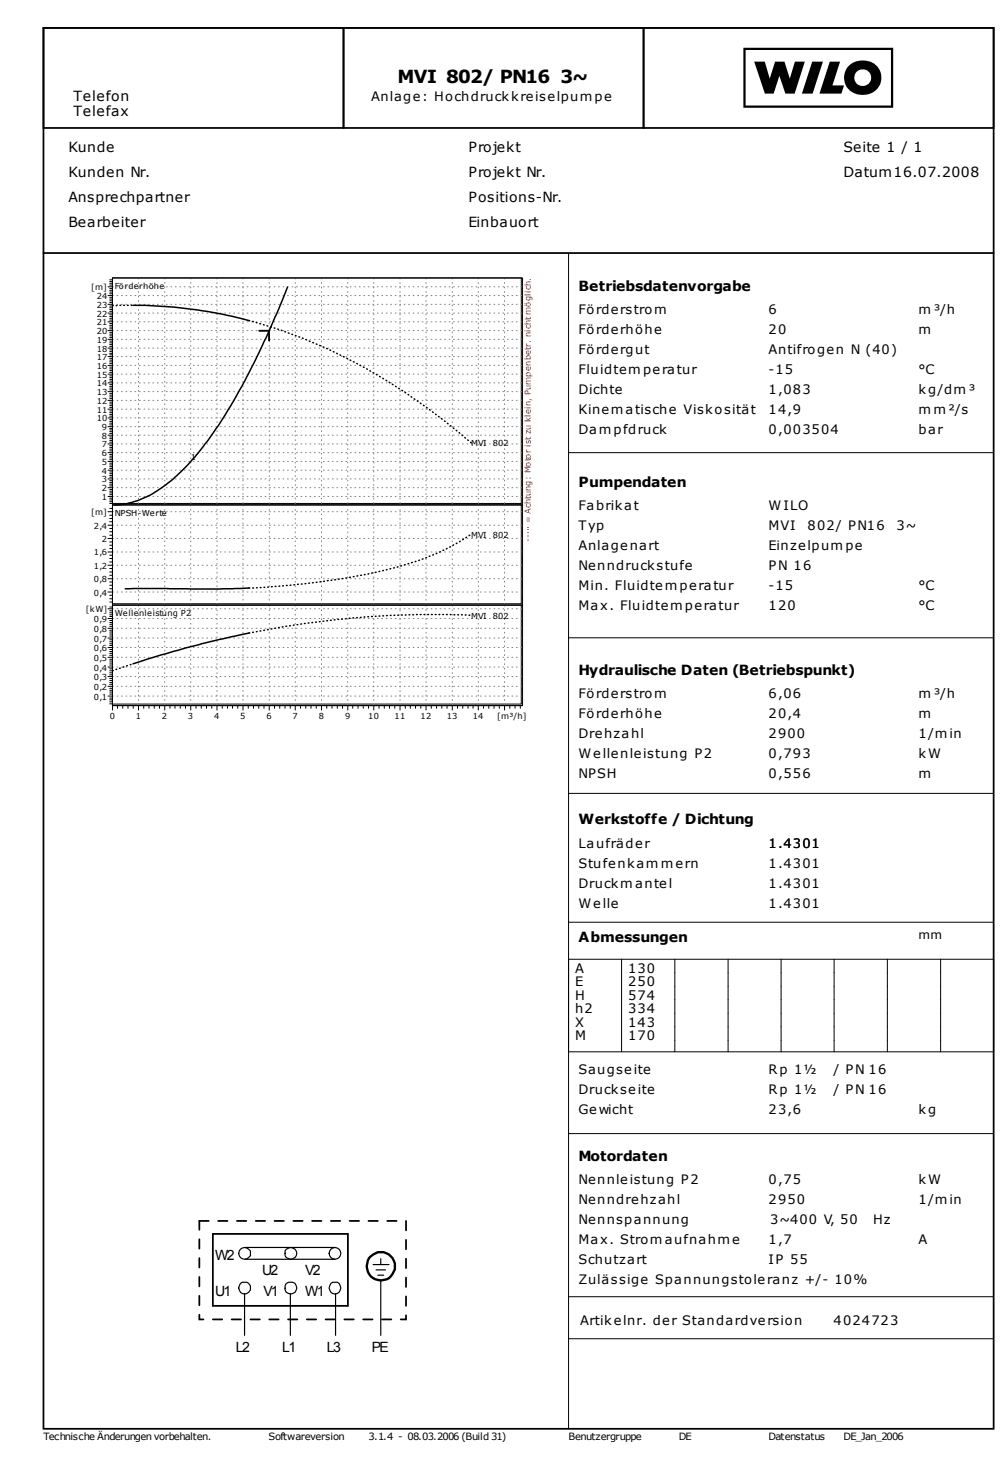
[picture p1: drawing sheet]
<svg xmlns="http://www.w3.org/2000/svg" width="198mm" height="289mm" viewBox="0 0 198 289" stroke-linecap="round" stroke-linejoin="round" font-family="sans-serif">
<path d="M8.5 49.7h186.8" fill="none" stroke="#000" stroke-width=".34"/>
<path d="M111.7 49.7v231" fill="none" stroke="#000" stroke-width=".2"/>
<path d="M22.1 54.6h80.4v44.3h-80.4z" fill-rule="evenodd" fill="#fff" stroke="#000" stroke-width=".2"/>
<g fill="none" stroke="#808080" stroke-width=".2" stroke-dasharray=".2 .7">
<path d="M22.1 54.6v44.6M22.1 59.8h80.6M22.1 58.1h80.6M22.1 56.3h80.6M27.2 54.6v44.6M32.4 54.6v44.6M37.5 54.6v44.6M42.6 54.6v44.6M47.8 54.6v44.6M52.9 54.6v44.6M58 54.6v44.6M63.2 54.6v44.6"/>
<path d="M68.3 54.6v44.6M73.5 54.6v44.6M78.6 54.6v44.6M83.7 54.6v44.6M88.9 54.6v44.6M94 54.6v44.6M99.2 54.6v44.6M22.1 78.7h80.6M22.1 76.9h80.6M22.1 75.2h80.6M22.1 73.5h80.6M22.1 71.8h80.6"/>
<path d="M22.1 70.1h80.6M22.1 68.4h80.6M22.1 66.7h80.6M22.1 64.9h80.6M22.1 63.2h80.6M22.1 61.5h80.6M22.1 97.5h80.6M22.1 95.8h80.6M22.1 94.1h80.6M22.1 92.4h80.6M22.1 90.6h80.6M22.1 88.9h80.6"/>
<path d="M22.1 87.2h80.6M22.1 85.5h80.6M22.1 83.8h80.6M22.1 82.1h80.6M22.1 80.4h80.6"/>
</g>
<path d="M22.1 54.6h80.6v44.6h-80.6z" fill="none" stroke="#000" stroke-width=".2"/>
<path d="M22.1 99.2h80.4v19.4h-80.4z" fill-rule="evenodd" fill="#fff" stroke="#000" stroke-width=".2"/>
<g fill="none" stroke="#808080" stroke-width=".2" stroke-dasharray=".2 .7">
<path d="M22.1 99.2v19.7M27.2 99.2v19.7M32.4 99.2v19.7M37.5 99.2v19.7M42.6 99.2v19.7M47.8 99.2v19.7M52.9 99.2v19.7M58 99.2v19.7M63.2 99.2v19.7M68.3 99.2v19.7M73.5 99.2v19.7M78.6 99.2v19.7"/>
<path d="M83.7 99.2v19.7M88.9 99.2v19.7M94 99.2v19.7M99.2 99.2v19.7M22.1 116.3h80.6M22.1 113.7h80.6M22.1 111h80.6M22.1 108.4h80.6M22.1 105.8h80.6M22.1 103.2h80.6M22.1 100.5h80.6"/>
</g>
<path d="M22.1 99.2h80.6v19.7h-80.6z" fill="none" stroke="#000" stroke-width=".2"/>
<path d="M22.1 118.9h80.4v19.4h-80.4z" fill-rule="evenodd" fill="#fff" stroke="#000" stroke-width=".2"/>
<g fill="none" stroke="#808080" stroke-width=".2" stroke-dasharray=".2 .7">
<path d="M22.1 118.9v19.7M22.1 119.6h80.6M27.2 118.9v19.7M32.4 118.9v19.7M37.5 118.9v19.7M42.6 118.9v19.7M47.8 118.9v19.7M52.9 118.9v19.7M58 118.9v19.7M63.2 118.9v19.7M68.3 118.9v19.7M73.5 118.9v19.7"/>
<path d="M78.6 118.9v19.7M83.7 118.9v19.7M88.9 118.9v19.7M94 118.9v19.7M99.2 118.9v19.7M22.1 136.7h80.6M22.1 134.8h80.6M22.1 132.9h80.6M22.1 131h80.6M22.1 129.1h80.6M22.1 127.2h80.6M22.1 125.3h80.6"/>
<path d="M22.1 123.4h80.6M22.1 121.5h80.6"/>
</g>
<g fill="none" stroke="#000" stroke-width=".2">
<path d="M21.2 59.8h.9M21.2 58.1h.9M21.2 56.3h.9M21.6 59.4h.5M21.6 59.1h.5M21.6 58.8h.5M21.6 58.4h.5M21.6 57.7h.5M21.6 57.4h.5M21.6 57h.5M21.6 56.7h.5M21.6 56h.5"/>
<path d="M21.6 55.7h.5M21.6 55.3h.5M21.6 55h.5M22.1 54.6v84.9M21.2 78.7h.9M21.2 76.9h.9M21.2 75.2h.9M21.2 73.5h.9M21.2 71.8h.9M21.2 70.1h.9M21.2 68.4h.9M21.2 66.7h.9"/>
<path d="M21.2 64.9h.9M21.2 63.2h.9M21.2 61.5h.9M21.6 79.7h.5M21.6 79.3h.5M21.6 79h.5M21.6 78.3h.5M21.6 78h.5M21.6 77.6h.5M21.6 77.3h.5M21.6 76.6h.5M21.6 76.2h.5"/>
<path d="M21.6 75.9h.5M21.6 75.6h.5M21.6 74.9h.5M21.6 74.5h.5M21.6 74.2h.5M21.6 73.8h.5M21.6 73.1h.5M21.6 72.8h.5M21.6 72.5h.5M21.6 72.1h.5M21.6 71.4h.5M21.6 71.1h.5"/>
<path d="M21.6 70.7h.5M21.6 70.4h.5M21.6 69.7h.5M21.6 69.4h.5M21.6 69.1h.5M21.6 68.7h.5M21.6 68h.5M21.6 67.7h.5M21.6 67.4h.5M21.6 67h.5M21.6 66.3h.5M21.6 66h.5"/>
<path d="M21.6 65.6h.5M21.6 65.3h.5M21.6 64.6h.5M21.6 64.3h.5M21.6 63.9h.5M21.6 63.6h.5M21.6 62.9h.5M21.6 62.5h.5M21.6 62.2h.5M21.6 61.8h.5M21.6 61.2h.5M21.6 60.8h.5"/>
<path d="M21.6 60.5h.5M21.6 60.1h.5M21.2 97.5h.9M21.2 95.8h.9M21.2 94.1h.9M21.2 92.4h.9M21.2 90.6h.9M21.2 88.9h.9M21.2 87.2h.9M21.2 85.5h.9M21.2 83.8h.9M21.2 82.1h.9"/>
<path d="M21.2 80.4h.9M21.6 98.9h.5M21.6 98.6h.5M21.6 98.2h.5M21.6 97.9h.5M21.6 97.2h.5M21.6 96.8h.5M21.6 96.5h.5M21.6 96.1h.5M21.6 95.5h.5M21.6 95.1h.5M21.6 94.8h.5"/>
<path d="M21.6 94.4h.5M21.6 93.7h.5M21.6 93.4h.5M21.6 93.1h.5M21.6 92.7h.5M21.6 92h.5M21.6 91.7h.5M21.6 91.3h.5M21.6 91h.5M21.6 90.3h.5M21.6 90h.5M21.6 89.6h.5"/>
<path d="M21.6 89.3h.5M21.6 88.6h.5M21.6 88.2h.5M21.6 87.9h.5M21.6 87.5h.5M21.6 86.9h.5M21.6 86.5h.5M21.6 86.2h.5M21.6 85.8h.5M21.6 85.1h.5M21.6 84.8h.5M21.6 84.5h.5"/>
<path d="M21.6 84.2h.5M21.6 83.5h.5M21.6 83.1h.5M21.6 82.8h.5M21.6 82.4h.5M21.6 81.7h.5M21.6 81.4h.5M21.6 81.1h.5M21.6 80.7h.5M21.6 80h.5M21.6 99.9h.5M111.7 88.9h83.6"/>
<path d="M21.2 116.3h.9M21.2 113.7h.9M21.2 111h.9M21.2 108.4h.9M21.2 105.8h.9M21.2 103.2h.9M21.2 100.5h.9M21.2 119.6h.9M21.6 118.3h.5M21.6 117.6h.5M21.6 116.9h.5M21.6 115.7h.5"/>
<path d="M21.6 115h.5M21.6 114.3h.5M21.6 113h.5M21.6 112.4h.5M21.6 111.7h.5M21.6 110.4h.5M21.6 109.7h.5M21.6 109.1h.5M21.6 107.7h.5M21.6 107.1h.5M21.6 106.5h.5M21.6 105.1h.5"/>
<path d="M21.6 104.5h.5M21.6 103.8h.5M21.6 102.5h.5M21.6 101.8h.5M21.6 101.2h.5M21.6 120h.5M21.6 119.2h.5M22.1 118.9h80.6v19.7h-80.6zM21.2 136.7h.9M21.2 134.8h.9M21.2 132.9h.9M21.2 131h.9"/>
<path d="M21.2 129.1h.9M21.2 127.2h.9M21.2 125.3h.9M21.2 123.4h.9M21.2 121.5h.9M21.6 138.3h.5M21.6 137.9h.5M21.6 137.5h.5M21.6 137.1h.5M21.6 136.3h.5M21.6 136h.5M21.6 135.6h.5"/>
<path d="M21.6 135.2h.5M21.6 134.4h.5M21.6 134.1h.5M21.6 133.7h.5M21.6 133.3h.5M21.6 132.6h.5M21.6 132.2h.5M21.6 131.8h.5M21.6 131.4h.5M21.6 130.6h.5M21.6 130.3h.5M21.6 129.9h.5"/>
<path d="M21.6 129.5h.5M21.6 128.7h.5M21.6 128.3h.5M21.6 128h.5M21.6 127.6h.5M21.6 126.8h.5M21.6 126.5h.5M21.6 126.1h.5M21.6 125.7h.5M21.6 124.9h.5M21.6 124.6h.5M21.6 124.2h.5"/>
<path d="M21.6 123.8h.5M21.6 123h.5M21.6 122.6h.5M21.6 122.3h.5M21.6 121.9h.5M21.6 121.1h.5M21.6 120.8h.5M21.6 120.4h.5M22.1 138.6h80.6M23.1 138.6v.5M24.1 138.6v.5M25.2 138.6v.5"/>
<path d="M26.2 138.6v.5M27.2 138.6v.9M28.2 138.6v.5M29.3 138.6v.5M30.3 138.6v.5M31.3 138.6v.5M32.4 138.6v.9M33.4 138.6v.5M34.4 138.6v.5M35.4 138.6v.5M36.5 138.6v.5M37.5 138.6v.9"/>
<path d="M38.5 138.6v.5M39.6 138.6v.5M40.6 138.6v.5M41.6 138.6v.5M42.6 138.6v.9M43.7 138.6v.5M44.7 138.6v.5M45.7 138.6v.5M46.7 138.6v.5M47.8 138.6v.9M48.8 138.6v.5M49.8 138.6v.5"/>
<path d="M50.9 138.6v.5M51.9 138.6v.5M52.9 138.6v.9M54 138.6v.5M55 138.6v.5M56 138.6v.5M57 138.6v.5M58 138.6v.9M59.1 138.6v.5M60.1 138.6v.5M61.1 138.6v.5M62.2 138.6v.5"/>
<path d="M63.2 138.6v.9M64.2 138.6v.5M65.3 138.6v.5M66.3 138.6v.5M67.3 138.6v.5M68.3 138.6v.9M69.3 138.6v.5M70.4 138.6v.5M71.4 138.6v.5M72.4 138.6v.5M73.5 138.6v.9M74.5 138.6v.5"/>
<path d="M75.5 138.6v.5M76.6 138.6v.5M77.6 138.6v.5M78.6 138.6v.9M79.7 138.6v.5M80.6 138.6v.5M81.7 138.6v.5M82.7 138.6v.5M83.7 138.6v.9M84.8 138.6v.5M85.8 138.6v.5M86.8 138.6v.5"/>
<path d="M87.9 138.6v.5M88.9 138.6v.9M89.9 138.6v.5M91 138.6v.5M92 138.6v.5M93 138.6v.5M94 138.6v.9M95 138.6v.5M96.1 138.6v.5M97.1 138.6v.5M98.1 138.6v.5M99.2 138.6v.9"/>
<path d="M100.2 138.6v.5M101.2 138.6v.5M102.3 138.6v.5M111.7 125.3h83.6M111.7 155.9h83.6M111.7 188.4h83.6v18.2h-83.6zM111.7 181.2h83.6M122.2 188.4v18.2M132.6 188.4v18.2M143.1 188.4v18.2M153.5 188.4v18.2M163.9 188.4v18.2"/>
<path d="M174.4 188.4v18.2M184.9 188.4v18.2M111.7 222.7h83.6M111.7 254.7h83.6M111.7 263h83.6"/>
</g>
<path d="M22.1 60h4M48.9 63a106 106 0 0 1 37.1 18.7l6.6 5.3M48.9 115.5a138.3 138.3 0 0 0 29.9-4.3 45.8 45.8 0 0 0 13.8-6.3M22.1 131.8l4-1.4M48.9 124.4l7.3-1.4 6.4-.9a170.9 170.9 0 0 1 30-1.2" fill="none" stroke="#000" stroke-width=".29" stroke-dasharray=".1 .6"/>
<path d="M26.1 60a90.1 90.1 0 0 1 22.8 3M56.5 56.4l-2.1 5.1-3.8 8.5a88.4 88.4 0 0 1-13.8 21.4 25.3 25.3 0 0 1-10.9 7.3l-1.3 .3-2.1 .2M51 64.9h1.9v2M51 65h1.9v1.9M48.9 115.5l-5.8 .2h-18.5M48.9 124.4a200.9 200.9 0 0 0-22.8 6" fill="none" stroke="#000" stroke-width=".29"/>
<g fill="none" stroke="#000" stroke-width=".35">
<path d="M41 239.8h-1.8v1.8M42.9 239.8h1.8M46.6 239.8h1.8M50.3 239.8h1.8M53.9 239.8h1.9M57.6 239.8h1.9M61.3 239.8h1.9M65 239.8h1.9M68.7 239.8h1.9M72.4 239.8h1.9M76.1 239.8h1.9M79.8 239.8v1.9"/>
<path d="M39.2 258.3v.9h.8M39.2 243.4v1.9M39.2 247.1v1.9M39.2 250.8v1.9M39.2 254.6v1.8M41.8 242.4h26.6v14.1h-26.6zM41.8 259.2h1.9M45.5 259.2h1.9M49.2 259.2h1.9M52.9 259.2h1.9M56.6 259.2h1.8M60.3 259.2h1.8"/>
<path d="M64 259.2h1.8M67.7 259.2h1.8M71.4 259.2h1.8M75.1 259.2h1.8M79.8 258.4v.8h-1M79.8 243.5v1.9M79.8 247.3v1.8M79.8 251v1.8M79.8 254.7v1.8"/>
</g>
<g fill="none" stroke="#000" stroke-width=".23">
<path d="M47.3 245.4a1.21 1.21 0 0 1 1.4-.1 1.21 1.21 0 0 1 .5 1.4 1.18 1.18 0 0 1-1.7 .5 1.18 1.18 0 0 1-.2-1.8zM48.1 254.1v8.2M48.2 245.1h17.6M48.2 247.4h17.6M56.3 245.4a1.2 1.2 0 0 1 1.8 .1 1.2 1.2 0 0 1-.4 1.8 1.2 1.2 0 0 1-1.7-.6v-.9zM56.3 252.1a1.21 1.21 0 0 1 1.4-.1 1.21 1.21 0 0 1 .5 1.4 1.17 1.17 0 0 1-1.5 .7 1.17 1.17 0 0 1-.7-1.5zM57.1 254.1v8.2M65.9 254.1v8.2M73.3 248.4h3.2M73.9 249.5h1.9M74.3 250.5h1.1M74.8 247.3v1.1"/>
<path d="M74.8 251.4v10.9"/>
<circle cx="48.1" cy="253" r="1.18"/>
<circle cx="65.8" cy="246.2" r="1.15"/>
<circle cx="65.9" cy="253" r="1.18"/>
</g>
<circle cx="74.9" cy="248.8" r="2.8" fill="none" stroke="#000" stroke-width=".46"/>
<path d="M8.5 5.5h186.8v275.2h-186.8zM8.5 5.5h59v19.6h-59zM67.5 5.5h59v19.6h-59zM126.5 5.5h68.8v19.6h-68.8z" fill="none" stroke="#000" stroke-width=".34"/>
<path d="M146.5 9.8h28.6v10.9h-28.6zM146.1 9.4v11.8h29.4v-11.8zM167.9 15.3a1.65 1.65 0 0 1 3.3 0 1.65 1.65 0 0 1-3.3 0zM166.9 12.9a3.4 3.4 0 0 0-.5 4.2 3.4 3.4 0 0 0 3.9 1.5 3.4 3.4 0 0 0 2.9-4 3.4 3.4 0 0 0-4-2.7l-1.2 .2zM163.1 12.1h2l-1.5 4.7h2.3l-.5 1.6h-4.3zM159.6 12.1l-2 6.3h2.1l2-6.3zM148.2 12.1h2.1l1 3.3 1-3.3h1.9l1 3.3 1-3.3h2l-2 6.3h-1.8l-1.2-3.5-1.2 3.5h-1.7z" fill-rule="evenodd" fill="#000"/>
<g font-size="3.5">
<text x="78.1" y="16.4">MVI 802/ PN16</text>
<text x="110.2" y="16.4">3~</text>
</g>
<g font-size="2.8">
<text x="14.4" y="19.8">Telefon</text>
<text x="14.4" y="22.8">Telefax</text>
<text x="13.5" y="29.9">Kunde</text>
<text x="92.1" y="29.9">Projekt</text>
<text x="165.8" y="29.9">Seite 1 / 1</text>
<text x="13.5" y="34.8">Kunden Nr.</text>
<text x="92.1" y="34.8">Projekt Nr.</text>
<text x="165.8" y="34.8">Datum16.07.2008</text>
<text x="13.5" y="39.7">Ansprechpartner</text>
<text x="92.1" y="39.7">Positions-Nr.</text>
<text x="13.5" y="44.6">Bearbeiter</text>
<text x="92.1" y="44.6">Einbauort</text>
<text x="113.7" y="57.1">Betriebsdatenvorgabe</text>
<text x="113.7" y="95.6">Pumpendaten</text>
<text x="113.7" y="132.6">Hydraulische Daten (Betriebspunkt)</text>
<text x="113.7" y="161.9">Werkstoffe / Dichtung</text>
<text x="113.7" y="185">Abmessungen</text>
<text x="113.7" y="228">Motordaten</text>
<text x="42.3" y="247.6">W2</text>
<text x="51.5" y="250.5">U2</text>
<text x="59.9" y="250.5">V2</text>
<text x="42.3" y="254.6">U1</text>
<text x="51.8" y="254.6">V1</text>
<text x="59.9" y="254.6">W1</text>
<text x="46.3" y="265.7">L2</text>
<text x="55.4" y="265.7">L1</text>
<text x="64.2" y="265.7">L3</text>
<text x="73.1" y="265.7">PE</text>
</g>
<g font-size="2.6">
<text x="72.9" y="19.9">Anlage: Hochdruckkreiselpumpe</text>
<text x="113.7" y="61.7">Förderstrom</text>
<text x="113.7" y="65.6">Förderhöhe</text>
<text x="151.1" y="65.6">20</text>
<text x="151.1" y="61.7">6</text>
<text x="180.5" y="61.7">m³/h</text>
<text x="180.5" y="65.6">m</text>
<text x="113.7" y="69.6">Fördergut</text>
<text x="151.1" y="69.6">Antifrogen N (40)</text>
<text x="113.7" y="73.5">Fluidtem peratur</text>
<text x="113.7" y="77.4">Dichte</text>
<text x="151.1" y="77.4">1,083</text>
<text x="151.1" y="73.5">-15</text>
<text x="180.5" y="73.5">°C</text>
<text x="180.5" y="77.4">kg/dm³</text>
<text x="113.7" y="81.4">Kinematische Viskosität</text>
<text x="151.1" y="81.4">14,9</text>
<text x="180.5" y="81.4">mm²/s</text>
<text x="113.7" y="85.3">Dampfdruck</text>
<text x="151.1" y="85.3">0,003504</text>
<text x="180.5" y="85.3">bar</text>
<text x="113.7" y="100.2">Fabrikat</text>
<text x="151.1" y="100.2">WILO</text>
<text x="113.7" y="104.2">Typ</text>
<text x="151.1" y="104.2">MVI</text>
<text x="158.7" y="104.2">802/ PN16</text>
<text x="176.2" y="104.2">3~</text>
<text x="113.7" y="108.1">Anlagenart</text>
<text x="113.7" y="112">Nenndruckstufe</text>
<text x="151.1" y="108.1">Einzelpumpe</text>
<text x="151.1" y="112">PN 16</text>
<text x="113.7" y="116">Min. Fluidtemperatur</text>
<text x="113.7" y="119.9">Max. Fluidtemperatur</text>
<text x="151.1" y="116">-15</text>
<text x="151.1" y="119.9">120</text>
<text x="180.5" y="116">°C</text>
<text x="180.5" y="119.9">°C</text>
<text x="113.7" y="137.2">Förderstrom</text>
<text x="151.1" y="137.2">6,06</text>
<text x="180.5" y="137.2">m³/h</text>
<text x="113.7" y="141.1">Förderhöhe</text>
<text x="151.1" y="141.1">20,4</text>
<text x="180.5" y="141.1">m</text>
<text x="113.7" y="145">Drehzahl</text>
<text x="113.7" y="149">Wellenleistung P2</text>
<text x="151.1" y="145">2900</text>
<text x="151.1" y="149">0,793</text>
<text x="180.5" y="145">1/min</text>
<text x="180.5" y="149">kW</text>
<text x="113.7" y="152.9">NPSH</text>
<text x="151.1" y="152.9">0,556</text>
<text x="180.5" y="152.9">m</text>
<text x="113.7" y="166.6">Laufräder</text>
<text x="151.1" y="166.6">1.4301</text>
<text x="113.7" y="170.5">Stufenkam mern</text>
<text x="151.1" y="170.5">1.4301</text>
<text x="113.7" y="174.4">Druckmantel</text>
<text x="113.7" y="178.4">Welle</text>
<text x="151.1" y="174.4">1.4301</text>
<text x="151.1" y="178.4">1.4301</text>
<text x="113" y="191">A</text>
<text x="123.4" y="191">130</text>
<text x="113" y="193.7">E</text>
<text x="113" y="196.3">H</text>
<text x="123.4" y="193.7">250</text>
<text x="123.4" y="196.3">574</text>
<text x="113" y="199">h2</text>
<text x="113" y="201.7">X</text>
<text x="123.4" y="199">334</text>
<text x="123.4" y="201.7">143</text>
<text x="113" y="204.3">M</text>
<text x="123.4" y="204.3">170</text>
<text x="113.7" y="211">Saugseite</text>
<text x="113.7" y="214.9">Druckseite</text>
<text x="151.1" y="211">Rp 1½</text>
<text x="151.1" y="214.9">Rp 1½</text>
<text x="163.8" y="211">/ PN 16</text>
<text x="163.8" y="214.9">/ PN 16</text>
<text x="113.7" y="218.9">Gewicht</text>
<text x="151.1" y="218.9">23,6</text>
<text x="180.5" y="218.9">kg</text>
<text x="113.7" y="232.6">Nennleistung P2</text>
<text x="151.1" y="232.6">0,75</text>
<text x="180.5" y="232.6">kW</text>
<text x="113.7" y="236.5">Nenndrehzahl</text>
<text x="151.1" y="236.5">2950</text>
<text x="180.5" y="236.5">1/min</text>
<text x="113.7" y="240.5">Nennspannung</text>
<text x="113.7" y="244.4">Max. Strom aufnahme</text>
<text x="151.1" y="244.4">1,7</text>
<text x="151.3" y="240.5">3~400 V, 50</text>
<text x="171.6" y="240.5">Hz</text>
<text x="180.5" y="244.4">A</text>
<text x="113.7" y="248.3">Schutzart</text>
<text x="151.1" y="248.3">IP 55</text>
<text x="113.7" y="252.3">Zulässige Spannungstoleranz +/- 10%</text>
<text x="114" y="260.3">Artikelnr. der Standardversion</text>
<text x="163.8" y="260.3">4024723</text>
</g>
<text font-size="2.4" x="180.5" y="184.5">mm</text>
<g font-size="2">
<text x="8.5" y="282.8">Technische Änderungen vorbehalten.</text>
<text x="52.8" y="282.8">Softwareversion</text>
<text x="72.4" y="282.8">3.1.4 - 08.03.2006 (Build 31)</text>
<text x="111.7" y="282.8">Benutzergruppe</text>
<text x="133.4" y="282.8">DE</text>
<text x="151.1" y="282.8">Datenstatus</text>
<text x="165.8" y="282.8">DE_Jan_2006</text>
</g>
<g font-size="1.6">
<text x="17.9" y="57">[m]</text>
<text x="19" y="58.8">24</text>
<text x="22.6" y="56.7">Förde</text>
<text x="27.4" y="56.7">rhöhe</text>
<text x="19" y="65.6">20</text>
<text x="19" y="63.9">21</text>
<text x="19" y="62.2">22</text>
<text x="19" y="60.5">23</text>
<text x="19" y="70.7">17</text>
<text x="19" y="69.1">18</text>
<text x="19" y="67.4">19</text>
<text x="19" y="77.6">13</text>
<text x="19" y="75.9">14</text>
<text x="19" y="74.2">15</text>
<text x="19" y="72.5">16</text>
<text x="19" y="82.8">10</text>
<text x="19" y="81.1">11</text>
<text x="19" y="79.3">12</text>
<text x="20" y="89.6">6</text>
<text x="20" y="87.9">7</text>
<text x="20" y="86.2">8</text>
<text x="20" y="84.5">9</text>
<text x="92.6" y="87.7">MVI</text>
<text x="96.9" y="87.7">802</text>
<text x="20" y="94.8">3</text>
<text x="20" y="93.1">4</text>
<text x="20" y="91.3">5</text>
<text x="37.5" y="90.4">1</text>
<text x="17.9" y="101.2">[m]</text>
<text x="20" y="98.2">1</text>
<text x="20" y="96.5">2</text>
<text x="22.6" y="101.3">NPSH-Werte</text>
<text x="18.5" y="103.9">2,4</text>
<text x="20" y="106.5">2</text>
<text x="92.6" y="105.6">MVI</text>
<text x="96.9" y="105.6">802</text>
<text x="18.5" y="111.7">1,2</text>
<text x="18.5" y="109.1">1,6</text>
<text x="18.5" y="117">0,4</text>
<text x="18.5" y="114.4">0,8</text>
<text x="16.9" y="120.3">[kW]</text>
<text x="18.5" y="124.1">0,8</text>
<text x="18.5" y="122.2">0,9</text>
<text x="22.6" y="121">Welle</text>
<text x="27.4" y="121">nleistu</text>
<text x="32.9" y="121">ng P2</text>
<text x="92.6" y="121.6">MVI</text>
<text x="96.9" y="121.6">802</text>
<text x="18.5" y="131.7">0,4</text>
<text x="18.5" y="129.8">0,5</text>
<text x="18.5" y="127.9">0,6</text>
<text x="18.5" y="126">0,7</text>
<text x="18.5" y="137.4">0,1</text>
<text x="18.5" y="135.5">0,2</text>
<text x="18.5" y="133.6">0,3</text>
<text x="21.6" y="141.2">0</text>
<text x="26.7" y="141.2">1</text>
<text x="31.8" y="141.2">2</text>
<text x="36.9" y="141.2">3</text>
<text x="42.1" y="141.2">4</text>
<text x="47.2" y="141.2">5</text>
<text x="52.4" y="141.2">6</text>
<text x="57.5" y="141.2">7</text>
<text x="62.6" y="141.2">8</text>
<text x="67.8" y="141.2">9</text>
<text x="72.4" y="141.2">10</text>
<text x="77.5" y="141.2">11</text>
<text x="82.6" y="141.2">12</text>
<text x="87.8" y="141.2">13</text>
<text x="92.9" y="141.2">14</text>
<text x="97.7" y="141.2">[m³/h]</text>
</g>
<text font-size="1.6" fill="#f00" x="104.3" y="106.5" transform="rotate(-90 104.3 106.5)">--··· = Achtung: Motor ist zu klein, Pumpenbetr. nicht möglich.</text>
</svg>
